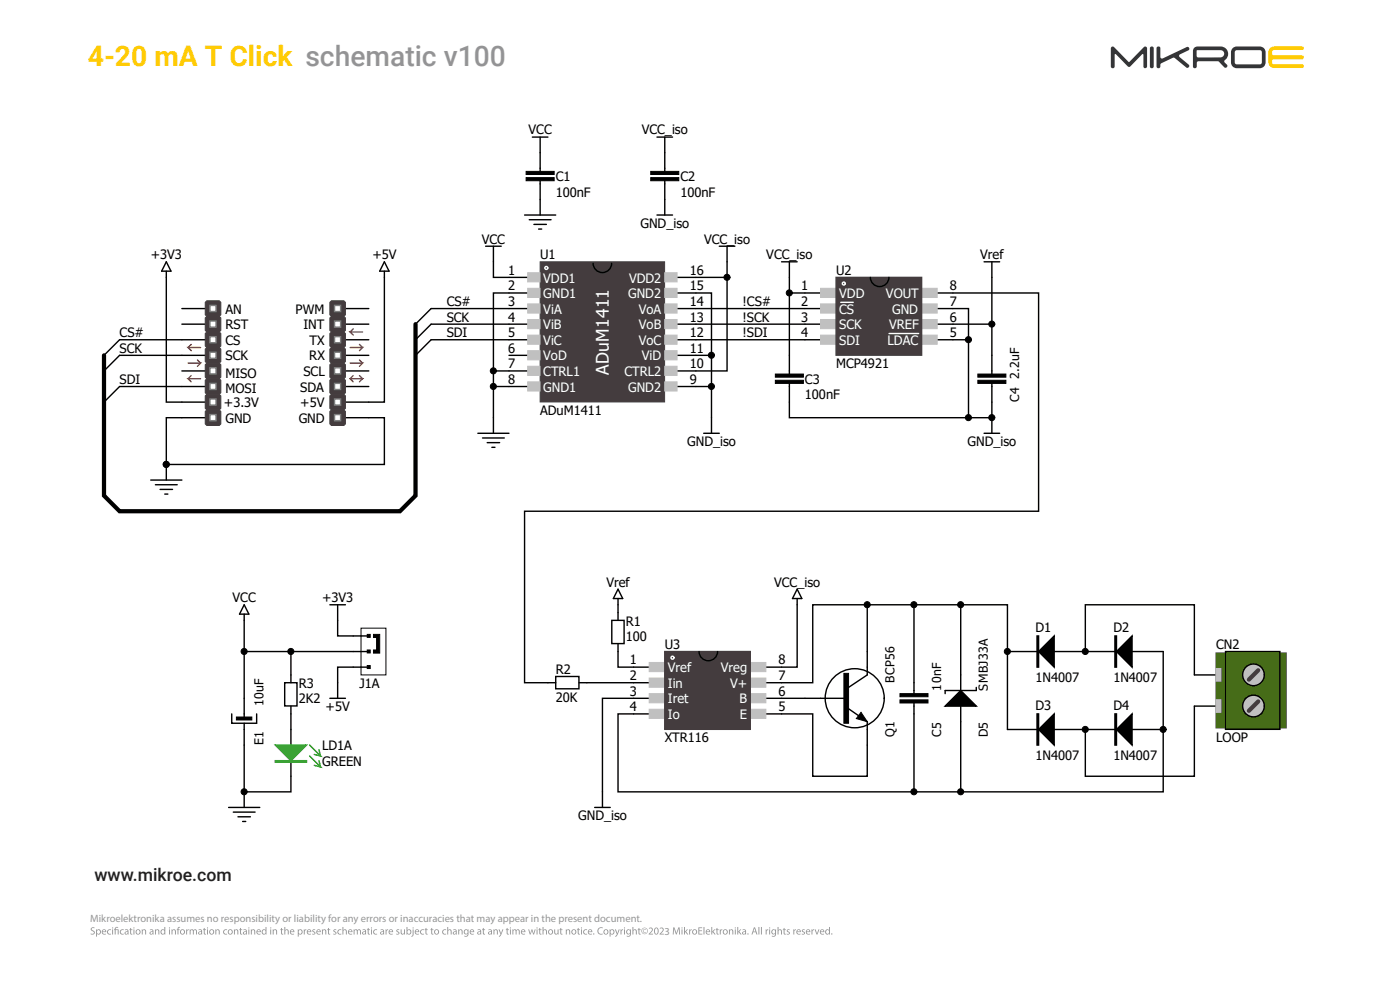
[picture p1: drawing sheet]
<svg xmlns="http://www.w3.org/2000/svg" width="420mm" height="297mm" viewBox="0 0 420 297" stroke-linecap="round" stroke-linejoin="round" font-family="sans-serif">
<!-- layer: Layer 1 -->
<path d="M381 14.4l1.3-.5h8.4a.54 .54 0 0 1 .5 .5 .54 .54 0 0 1-.5 .6h-8.6a.9 .9 0 0 0-.5 .8 .9 .9 0 0 0 .5 .8h8.6a.58 .58 0 0 1 .5 .6 .58 .58 0 0 1-.5 .6h-8.6a.8 .8 0 0 0-.5 .8 .8 .8 0 0 0 .7 .7h8.4a.55 .55 0 0 1 .5 .5 .55 .55 0 0 1-.5 .6h-8.4a1.74 1.74 0 0 1-1.8-1.8v-3.3z" fill-rule="evenodd" fill="#ffcb05"/>
<path d="M359 15.1l7.2-.1a1.09 1.09 0 0 1 1.1 1.1 1.09 1.09 0 0 1-1.1 1.1h-6.9l-.3-.5zM358.4 14.2l-.5 1.1v4.6a.58 .58 0 0 0 .6 .5 .58 .58 0 0 0 .5-.5l.1-1.2 .3-.3 6.3 .1a4 4 0 0 0 2.1 1.8l.4-.5-.4-.7a.72 .72 0 0 1-.5-.6 .72 .72 0 0 1 .5-.7 2.22 2.22 0 0 0 .5-2.5 2.22 2.22 0 0 0-2.1-1.4h-6.9zM347.1 14.1l-.1 5.8a.58 .58 0 0 0 .5 .5 .58 .58 0 0 0 .6-.5v-.7l.3-.2 3.7-1.7 3.8 2.9a.57 .57 0 0 0 .7-.1 .57 .57 0 0 0 0-.7l-2.7-2.3-.2-.4 .3-.4 2.5-1.2a.56 .56 0 0 0 .2-.7 .56 .56 0 0 0-.7-.3l-7.3 3.5-.6-.4v-3l-.5-.3zM345.1 14.1l-.1 5.8a.58 .58 0 0 0 .5 .5 .58 .58 0 0 0 .6-.5v-5.5l-.3-.4zM369.8 14.4l.9-.4 7.2-.1a1.74 1.74 0 0 1 1.8 1.8v3a1.74 1.74 0 0 1-1.8 1.7h-6.8a1.74 1.74 0 0 1-1.8-1.7v-3.4zM370.6 15.2l-.2 .5v3l.3 .5 7.2 .1 .6-.3 .1-3.3-.4-.6-7.1-.1zM333.4 14.1l-.1 .4v5.4a.58 .58 0 0 0 .5 .5 .58 .58 0 0 0 .6-.5v-3.5l.3-.2 3.6 3.7 .4 .2 4.2-3.9 .1 3.7a.55 .55 0 0 0 .6 .5 .55 .55 0 0 0 .5-.5v-5.4l-.3-.5-.6 .1-4.5 4.5-4.5-4.5-.4-.2z" fill-rule="evenodd" fill="#343537"/>
<path d="M249.3 279.9a.2 .2 0 0 1 .4 0 .2 .2 0 0 1-.4 0zM248 278.8l-.1 .2a.55 .55 0 0 0 0 .6 .55 .55 0 0 0 .6 .2l.2-.3a.52 .52 0 0 0-.1-.6 .52 .52 0 0 0-.6-.1zM247.7 278.7l.5-.2 .5 .2v-.9h.3v2.3h-.3v-.3a.74 .74 0 0 1-1.1 0 .74 .74 0 0 1 .1-1.1zM246.4 278.8l-.2 .4h.8l-.1-.4zM246.1 278.7a.67 .67 0 0 1 .9-.1 .67 .67 0 0 1 .3 .8h-1.1a.59 .59 0 0 0 1 .4v.2a.84 .84 0 0 1-1.1-.2 .84 .84 0 0 1 0-1.1zM244.4 278.5h.3l.4 1.3 .4-1.3h.3l-.6 1.6h-.2zM243.4 278.5h.3v.3l.5-.3v.3l-.5 .3v1h-.3zM242.2 278.8l-.2 .4h.8l-.1-.4zM241.9 278.7a.67 .67 0 0 1 .9-.1 .67 .67 0 0 1 .3 .8h-1.1a.59 .59 0 0 0 1 .4v.2a.84 .84 0 0 1-1.1-.2 .84 .84 0 0 1 0-1.1zM240.6 278.7l.5-.2 .3 .1-.6 .3a.69 .69 0 0 1 .4 1.1h-.7l.1-.2 .3 .1 .3-.2-.6-.6zM239.4 278.8l-.2 .4h.8l-.2-.4zM239.1 278.7a.67 .67 0 0 1 .8-.1 .67 .67 0 0 1 .3 .8h-1a.59 .59 0 0 0 .9 .4l.1 .2a.84 .84 0 0 1-1.1-.2 .84 .84 0 0 1 0-1.1zM238 278.5h.2l.1 .3 .5-.3v.3l-.5 .3v1h-.3zM236.1 278.7l.4-.2 .4 .1-.6 .3a.69 .69 0 0 1 .4 1.1h-.7v-.2l.4 .1 .3-.2-.6-.6zM235.1 278.2l.3-.1v.4h.4v.2h-.4v1l.3 .4h-.4l-.2-.3v-1.1h-.3zM233.3 277.8h.3v1a.55 .55 0 0 1 .9 0l.1 1.3h-.3v-1.1l-.4-.3-.3 .3v1.1h-.3zM231.9 278.8l-.2 .2a.57 .57 0 0 0 .4 .9l.4-.4a.51 .51 0 0 0 0-.6 .51 .51 0 0 0-.6-.1zM231.6 278.7l.5-.2 .5 .3v-.3h.2v1.3a.81 .81 0 0 1-.4 .9 .81 .81 0 0 1-.9-.1l.1-.2a.57 .57 0 0 0 .7 .1 .57 .57 0 0 0 .2-.7 .72 .72 0 0 1-1.1 0 .72 .72 0 0 1 .2-1.1zM230.8 278.5h.2v1.6h-.2zM230.8 278h.2v.2h-.2zM229.7 278.5h.2l.1 .3 .5-.3v.3l-.5 .3v1h-.3zM228.3 277.8h.3v2.3h-.3zM227.5 277.8h.3v2.3h-.3zM226.3 278.2l-.3 1h.7zM226.2 277.9h.3l.7 2.2h-.3l-.2-.7h-.7l-.3 .7h-.3zM224.2 279.9a.2 .2 0 0 1 .4 0 .2 .2 0 0 1-.4 0zM223 279.4l-.1 .2a.33 .33 0 0 0 .4 .3 .33 .33 0 0 0 .2-.3v-.3zM222.7 278.6l.5-.1 .5 .2 .1 1.4-.2-.2a.49 .49 0 0 1-.8 .1 .49 .49 0 0 1 .1-.8l.6-.1v-.2l-.3-.2-.4 .1zM221.2 277.8h.3v1.4l.6-.7h.3l-.6 .7 .7 .9h-.4l-.5-.8-.1 .8h-.3zM220.4 278.5h.3v1.6h-.3zM220.5 278h.2v.2h-.2zM218.7 278.5h.2v.3a.57 .57 0 0 1 .7-.3 .57 .57 0 0 1 .4 .7v.9h-.3v-1.1l-.5-.2-.2 .3v1h-.3zM217.1 279.3a.55 .55 0 0 0 1.1 0 .55 .55 0 0 0-1.1 0zM216.8 279.3a.78 .78 0 0 1 1.5 0 .78 .78 0 0 1-1.5 0zM215.9 278.5h.3v.3l.5-.3v.3l-.5 .3v1h-.3zM215 278.2l.2-.1v.4h.4v.2h-.4v1l.4 .4h-.4l-.2-.3v-1.1h-.3zM213.4 277.8h.3v1.4l.6-.7h.3l-.6 .7 .7 .9h-.4l-.5-.8-.1 .8h-.3zM212.2 278.8l-.2 .4h.8l-.2-.4zM211.9 278.7a.67 .67 0 0 1 .8-.1 .67 .67 0 0 1 .3 .8h-1a.59 .59 0 0 0 .9 .4l.1 .2a.84 .84 0 0 1-1.1-.2 .84 .84 0 0 1 0-1.1zM211.1 277.8h.2v2.3h-.2zM209.5 277.9h1.2v.3h-.9v.6h.8v.3h-.8v.7h.9v.3h-1.2zM207.9 279.3a.55 .55 0 0 0 1.1 0 .55 .55 0 0 0-1.1 0zM207.6 279.3a.78 .78 0 0 1 1.5 0 .78 .78 0 0 1-1.5 0zM206.7 278.5h.3v.3l.5-.3v.3l-.5 .3v1h-.3zM205.2 277.8h.3v1.4l.6-.7h.3l-.6 .7 .7 .9h-.3l-.6-.8-.1 .8h-.3zM204.5 278.5h.2v1.6h-.2zM204.5 278h.2v.2h-.2zM202 277.9h.3l.6 1.8 .6-1.8h.4l.1 2.2h-.3v-1.9l-.7 1.9h-.2l-.6-1.9-.1 1.9h-.3zM197.9 278.2a.74 .74 0 0 1 1.2 .1 .74 .74 0 0 1-.4 1.1l-.5 .4h1v.3h-1.3l.8-1a.49 .49 0 0 0 0-.8 .49 .49 0 0 0-.7 .1zM196.7 278.2a.9 .9 0 0 0-.3 .9 .9 .9 0 0 0 .7 .7 .92 .92 0 0 0-.4-1.6zM196.4 278.2a.63 .63 0 0 1 .7-.2 .63 .63 0 0 1 .4 .6 .93 .93 0 0 1 .1 1 .93 .93 0 0 1-1 .4l-.4-1zM194.6 278.2a.74 .74 0 0 1 1.2 .1 .74 .74 0 0 1-.4 1.1l-.4 .4h.9v.3h-1.3l.8-1a.49 .49 0 0 0 .1-.8 .49 .49 0 0 0-.8 .1zM193 278.6l.5-.2 .3 .2a.47 .47 0 0 0-.7 .1 .47 .47 0 0 0 0 .6 .47 .47 0 0 0 .7 .1 .55 .55 0 0 1-.8 0 .55 .55 0 0 1 0-.8zM192.6 279a.83 .83 0 0 0 1.6 0 .83 .83 0 0 0-1.6 0zM192.4 279a.97 .97 0 0 1 1.9 0 .97 .97 0 0 1-1.9 0zM191.5 278.2l.3-.1v.4h.4v.2h-.4v1l.4 .4h-.4l-.2-.3-.1-1.1h-.2zM189.7 277.8h.3v1a.55 .55 0 0 1 1 0v1.3h-.2l-.1-1.1-.3-.3-.4 .3v1.1h-.3zM188.3 278.8l-.1 .2a.57 .57 0 0 0 .4 .9l.4-.4a.51 .51 0 0 0-.1-.6 .51 .51 0 0 0-.6-.1zM188.1 278.7l.4-.2 .5 .3v-.3h.3v1.3a.81 .81 0 0 1-.4 .9 .81 .81 0 0 1-.9-.1v-.2a.57 .57 0 0 0 .7 .1 .57 .57 0 0 0 .3-.7 .72 .72 0 0 1-1.1 0 .72 .72 0 0 1 .2-1.1zM187.2 278.5h.3v1.6h-.3zM187.2 278h.3v.2h-.3zM186.2 278.5h.2v.3l.5-.3v.3l-.4 .3-.1 1h-.2zM184.5 278.5h.3l.4 1.3 .4-1.3h.3l-.7 1.7-.6 .6v-.3l.5-.5zM183.3 278.9l-.1 .2a.48 .48 0 0 0 .2 .7 .48 .48 0 0 0 .6-.2 .55 .55 0 0 0 0-.6 .55 .55 0 0 0-.6-.2zM182.9 278.5h.2v.3a.72 .72 0 0 1 1 0 .72 .72 0 0 1 .1 1 .72 .72 0 0 1-1 .1v.8h-.3zM181.3 279.3a.55 .55 0 0 0 1.1 0 .55 .55 0 0 0-1.1 0zM181 279.3a.78 .78 0 0 1 1.5 0 .78 .78 0 0 1-1.5 0zM179.7 278.1l.9-.2 .2 .1v.2a.88 .88 0 0 0-1.3 .8 .88 .88 0 0 0 1.3 .8v.2a1.12 1.12 0 0 1-1.5-.4 1.12 1.12 0 0 1 .4-1.5zM177.9 279.9a.2 .2 0 0 1 .4 0 .2 .2 0 0 1-.4 0zM176.8 278.8l-.2 .4h.8l-.1-.4zM176.5 278.7a.67 .67 0 0 1 .9-.1 .67 .67 0 0 1 .3 .8h-1.1a.59 .59 0 0 0 1 .4v.2a.84 .84 0 0 1-1.1-.2 .84 .84 0 0 1 0-1.1zM175.2 278.7l.6-.2 .3 .1v.2a.58 .58 0 0 0-.9 .5 .58 .58 0 0 0 .9 .5v.2a.81 .81 0 0 1-1-.2 .81 .81 0 0 1 .1-1.1zM174.3 278.5h.3v1.6h-.3zM174.3 278h.3v.2h-.3zM173.3 278.2l.3-.1v.4h.4v.2h-.4v1l.4 .4h-.4l-.3-.3v-1.1h-.2zM171.7 279.3a.55 .55 0 0 0 1.1 0 .55 .55 0 0 0-1.1 0zM171.3 279.3a.8 .8 0 0 1 1.6 0 .8 .8 0 0 1-1.6 0zM169.7 278.5h.3v.3a.57 .57 0 0 1 .7-.3 .57 .57 0 0 1 .4 .7v.9h-.3l-.1-1.1-.4-.2-.3 .3v1h-.3zM168.1 278.2l.3-.1v.4h.4v.2h-.4v1l.3 .4h-.4l-.2-.3v-1.1h-.3zM166.3 278.5h.2l.1 1.1 .3 .3 .4-.3v-1.1h.3v1.6h-.3v-.3l-.5 .3-.4-.1zM164.7 279.3a.55 .55 0 0 0 1.1 0 .55 .55 0 0 0-1.1 0zM164.4 279.3a.78 .78 0 0 1 1.5 0 .78 .78 0 0 1-1.5 0zM162.8 277.8h.2v1a.55 .55 0 0 1 1 0l.1 1.3h-.3v-1.1l-.4-.3-.3 .3-.1 1.1h-.2zM161.8 278.2l.3-.1v.4h.4v.2h-.4v1l.3 .4h-.4l-.2-.3v-1.1h-.3zM161 278.5h.3v1.6h-.3zM161 278h.2v.2h-.2zM158.5 278.5h.3l.3 1.3 .4-1.3h.2l.4 1.3 .3-1.3h.3l-.5 1.6h-.3l-.3-1.3-.4 1.3h-.3zM156.7 278.8l-.2 .4h.9l-.2-.4zM156.5 278.7a.67 .67 0 0 1 .8-.1 .67 .67 0 0 1 .3 .8h-1.1a.59 .59 0 0 0 1 .4v.2a.84 .84 0 0 1-1.1-.2 .84 .84 0 0 1 .1-1.1zM153.7 278.5h.3v.3a.52 .52 0 0 1 .4-.3 .52 .52 0 0 1 .5 .3l.3-.3 .5 .1 .2 1.5h-.3v-1.2l-.3-.2-.3 .3v1.1h-.3v-1.2l-.3-.2-.4 .3v1.1h-.3zM153 278.5h.3v1.6h-.3zM153 278h.2v.2h-.2zM152 278.2l.3-.1v.4h.4v.2h-.4v1l.4 .4h-.5l-.2-.3v-1.1h-.2zM149.6 278.5h.3l.4 1.3 .4-1.3h.3l-.7 1.7-.6 .6-.1-.3 .5-.5zM148 278.5h.3v.3a.57 .57 0 0 1 .7-.3 .57 .57 0 0 1 .4 .7v.9h-.3l-.1-1.1-.5-.2-.2 .3v1h-.3zM146.8 279.4l-.1 .2a.33 .33 0 0 0 .3 .3 .33 .33 0 0 0 .3-.3v-.3zM146.5 278.6l.5-.1 .5 .2 .1 1.4-.3-.2a.49 .49 0 0 1-.7 .1 .49 .49 0 0 1 0-.8l.7-.1v-.2l-.3-.2-.4 .1zM144.9 278.2l.2-.1v.4h.4v.2h-.4v1l.4 .4h-.4l-.2-.3v-1.1h-.3zM143.5 279.4l-.1 .2a.33 .33 0 0 0 .4 .3 .33 .33 0 0 0 .3-.3v-.3zM143.3 278.6l.5-.1 .4 .2 .2 1.4-.3-.2a.49 .49 0 0 1-.7 .1 .49 .49 0 0 1 0-.8l.7-.1v-.2l-.4-.2-.4 .1zM141.4 278.8l-.2 .4h.8l-.2-.4zM141.1 278.7a.67 .67 0 0 1 .8-.1 .67 .67 0 0 1 .3 .8h-1a.59 .59 0 0 0 .9 .4l.1 .2a.84 .84 0 0 1-1.1-.2 .84 .84 0 0 1 0-1.1zM139.6 278.8l-.1 .2a.57 .57 0 0 0 .4 .9l.4-.4a.51 .51 0 0 0-.1-.6 .51 .51 0 0 0-.6-.1zM139.3 278.7l.5-.2 .5 .3v-.3h.3l-.1 1.3a.81 .81 0 0 1-.3 .9 .81 .81 0 0 1-.9-.1v-.2a.57 .57 0 0 0 .7 .1 .57 .57 0 0 0 .3-.7 .72 .72 0 0 1-1.1 0 .72 .72 0 0 1 .1-1.1zM137.5 278.5h.2v.3a.57 .57 0 0 1 .7-.3 .57 .57 0 0 1 .4 .7v.9h-.3v-1.1l-.5-.2-.2 .3v1h-.3zM136.2 279.4l-.1 .2a.33 .33 0 0 0 .4 .3 .33 .33 0 0 0 .3-.3v-.3zM135.9 278.6l.5-.1 .5 .2 .1 1.4-.2-.2a.49 .49 0 0 1-.8 .1 .49 .49 0 0 1 .1-.8l.6-.1v-.2l-.3-.2-.4 .1zM134.2 277.8h.3v1a.55 .55 0 0 1 .9 0l.1 1.3h-.3v-1.1l-.3-.3-.4 .3v1.1h-.3zM132.9 278.7l.6-.2 .4 .1-.1 .2a.58 .58 0 0 0-.9 .5 .58 .58 0 0 0 .9 .5l.1 .2a.81 .81 0 0 1-1.1-.2 .81 .81 0 0 1 .1-1.1zM130.5 279.3a.55 .55 0 0 0 1.1 0 .55 .55 0 0 0-1.1 0zM130.2 279.3a.78 .78 0 0 1 1.5 0 .78 .78 0 0 1-1.5 0zM129.4 278.2l.2-.1v.4h.4v.2h-.4l.1 1 .3 .4h-.4l-.2-.3v-1.1h-.3zM127.6 278.2l.3-.1v.4h.4v.2h-.4v1l.4 .4h-.4l-.2-.3-.1-1.1h-.2zM126.2 278.7l.6-.2 .4 .1v.2a.58 .58 0 0 0-.9 .5 .58 .58 0 0 0 .9 .5v.2a.81 .81 0 0 1-1-.2 .81 .81 0 0 1 0-1.1zM124.9 278.8l-.2 .4h.8l-.1-.4zM124.6 278.7a.67 .67 0 0 1 .8-.1 .67 .67 0 0 1 .4 .8h-1.1a.59 .59 0 0 0 .9 .4l.1 .2a.84 .84 0 0 1-1.1-.2 .84 .84 0 0 1 0-1.1zM123.8 278h.3v.2h-.3zM123.8 278.5h.3v1.7l-.2 .4-.5 .1 .4-.6zM122.3 278.9l-.1 .2a.52 .52 0 0 0 .1 .6 .52 .52 0 0 0 .6 .1l.2-.2a.55 .55 0 0 0 0-.6 .55 .55 0 0 0-.6-.2zM122 277.8h.2v1a.71 .71 0 0 1 1 0 .71 .71 0 0 1 0 1 .71 .71 0 0 1-1 0v.3h-.3zM120.2 278.5h.3v1.1l.3 .3 .4-.3v-1.1h.3v1.6h-.2l-.1-.3-.5 .3-.3-.1zM118.9 278.7l.5-.2 .4 .1-.7 .3a.69 .69 0 0 1 .5 1.1h-.8l.1-.2 .4 .1 .3-.2-.7-.6zM117 278.8l-.2 .4h.9l-.2-.4zM116.8 278.7a.67 .67 0 0 1 .8-.1 .67 .67 0 0 1 .3 .8h-1.1a.59 .59 0 0 0 1 .4v.2a.84 .84 0 0 1-1.1-.2 .84 .84 0 0 1 .1-1.1zM115.7 278.5h.2v.3l.5-.3v.3l-.4 .3v1h-.3zM114.4 279.4l-.1 .2a.33 .33 0 0 0 .4 .3 .33 .33 0 0 0 .3-.3v-.3zM114.1 278.6l.5-.1 .5 .2 .1 1.4-.2-.2a.49 .49 0 0 1-.8 .1 .49 .49 0 0 1 .1-.8l.6-.1v-.2l-.3-.2-.4 .1zM112.2 278.7l.6-.2 .4 .1-.1 .2a.58 .58 0 0 0-.9 .5 .58 .58 0 0 0 .9 .5v.2a.81 .81 0 0 1-1-.2 .81 .81 0 0 1 .1-1.1zM111.3 278.5h.3v1.6h-.3zM111.3 278h.3v.2h-.3zM110.3 278.2l.3-.1v.4h.4v.2h-.4v1l.4 .4h-.4l-.3-.3v-1.1h-.2zM109 279.4l-.1 .2a.33 .33 0 0 0 .4 .3 .33 .33 0 0 0 .2-.3v-.3zM108.7 278.6l.5-.1 .5 .2 .1 1.4-.2-.2a.49 .49 0 0 1-.8 .1 .49 .49 0 0 1 .1-.8l.6-.1v-.2l-.3-.2-.4 .1zM106.1 278.5h.2v.3a.52 .52 0 0 1 .5-.3 .52 .52 0 0 1 .5 .3l.3-.3 .5 .1 .2 1.5h-.3v-1.2l-.3-.2-.4 .3v1.1h-.2l-.1-1.2-.3-.2-.3 .3v1.1h-.3zM104.9 278.8l-.2 .4h.8l-.2-.4zM104.6 278.7a.67 .67 0 0 1 .8-.1 .67 .67 0 0 1 .3 .8h-1a.59 .59 0 0 0 .9 .4l.1 .2a.84 .84 0 0 1-1.1-.2 .84 .84 0 0 1 0-1.1zM102.7 277.8h.3v1a.55 .55 0 0 1 1 0v1.3h-.2l-.1-1.1-.3-.3-.4 .3v1.1h-.3zM101.4 278.7l.6-.2 .4 .1v.2a.58 .58 0 0 0-.9 .5 .58 .58 0 0 0 .9 .5v.2a.81 .81 0 0 1-1-.2 .81 .81 0 0 1 0-1.1zM100.1 278.7l.4-.2 .4 .1-.6 .3a.69 .69 0 0 1 .4 1.1h-.8l.1-.2 .4 .1 .3-.2-.7-.6zM98.4 278.2l.3-.1v.4h.4v.2h-.4v1l.4 .4h-.5l-.2-.3v-1.1h-.2zM96.6 278.5h.2v.3a.57 .57 0 0 1 .7-.3 .57 .57 0 0 1 .4 .7v.9h-.3v-1.1l-.5-.2-.2 .3v1h-.3zM95.3 278.8l-.1 .4h.8l-.2-.4zM95.1 278.7a.67 .67 0 0 1 .8-.1 .67 .67 0 0 1 .3 .8h-1.1a.59 .59 0 0 0 1 .4v.2a.84 .84 0 0 1-1-.2 .84 .84 0 0 1 0-1.1zM93.7 278.7l.5-.2 .4 .1-.7 .3a.69 .69 0 0 1 .5 1.1h-.8l.1-.2 .4 .1 .3-.2-.7-.6zM92.5 278.8l-.2 .4h.8l-.1-.4zM92.2 278.7a.67 .67 0 0 1 .9-.1 .67 .67 0 0 1 .3 .8h-1.1a.59 .59 0 0 0 1 .4v.2a.84 .84 0 0 1-1.1-.2 .84 .84 0 0 1 0-1.1zM91.1 278.5h.3v.3l.5-.3v.3l-.5 .3v1h-.3zM89.7 278.9l-.1 .2a.48 .48 0 0 0 .2 .7 .48 .48 0 0 0 .7-.2 .55 .55 0 0 0-.1-.6 .55 .55 0 0 0-.5-.2zM89.3 278.5h.3v.3a.72 .72 0 0 1 1 0 .72 .72 0 0 1 0 1 .72 .72 0 0 1-1 .1v.8h-.3zM87.4 278.8l-.2 .4h.8l-.1-.4zM87.1 278.7a.67 .67 0 0 1 .9-.1 .67 .67 0 0 1 .3 .8h-1.1a.59 .59 0 0 0 1 .4v.2a.84 .84 0 0 1-1.1-.2 .84 .84 0 0 1 0-1.1zM85.3 277.8h.3v1a.55 .55 0 0 1 1 0v1.3h-.3v-1.1l-.3-.3-.4 .3v1.1h-.3zM84.3 278.2l.3-.1v.4h.4v.2h-.4v1l.4 .4h-.4l-.3-.3v-1.1h-.2zM81.8 278.5h.3v.3a.57 .57 0 0 1 .7-.3 .57 .57 0 0 1 .3 .7v.9h-.3v-1.1l-.5-.2-.2 .3v1h-.3zM81.1 278.5h.3v1.6h-.3zM81.1 278h.2v.2h-.2zM79 278.8l-.2 .2a.55 .55 0 0 0 0 .6 .55 .55 0 0 0 .6 .2l.3-.3a.52 .52 0 0 0-.1-.6 .52 .52 0 0 0-.6-.1zM78.7 278.7l.5-.2 .5 .2v-.9h.2l.1 2.3h-.3v-.3a.74 .74 0 0 1-1.1 0 .74 .74 0 0 1 .1-1.1zM77.4 278.8l-.2 .4h.8l-.1-.4zM77.1 278.7a.67 .67 0 0 1 .8-.1 .67 .67 0 0 1 .4 .8h-1.1a.59 .59 0 0 0 .9 .4l.1 .2a.84 .84 0 0 1-1.1-.2 .84 .84 0 0 1 0-1.1zM75.2 278.5h.3v.3a.57 .57 0 0 1 .7-.3 .57 .57 0 0 1 .4 .7v.9h-.3v-1.1l-.5-.2-.3 .3v1h-.2zM74.5 278.5h.3v1.6h-.3zM74.5 278h.3v.2h-.3zM73.2 279.4l-.1 .2a.33 .33 0 0 0 .4 .3 .33 .33 0 0 0 .3-.3v-.3zM73 278.6l.5-.1 .5 .2 .1 1.4-.3-.2a.49 .49 0 0 1-.7 .1 .49 .49 0 0 1 0-.8l.7-.1v-.2l-.4-.2-.4 .1zM72 278.2l.3-.1v.4h.4v.2h-.4v1l.4 .4h-.5l-.2-.3v-1.1h-.2zM70.2 278.5h.2v.3a.57 .57 0 0 1 .7-.3 .57 .57 0 0 1 .4 .7v.9h-.3v-1.1l-.5-.2-.2 .3v1h-.3zM68.6 279.3a.55 .55 0 0 0 1.1 0 .55 .55 0 0 0-1.1 0zM68.3 279.3a.78 .78 0 0 1 1.5 0 .78 .78 0 0 1-1.5 0zM67.2 278.7l.6-.2 .3 .1v.2a.58 .58 0 0 0-.9 .5 .58 .58 0 0 0 .9 .5v.2a.81 .81 0 0 1-1-.2 .81 .81 0 0 1 .1-1.1zM64.6 278.5h.2l.1 .3a.57 .57 0 0 1 .6-.3 .57 .57 0 0 1 .4 .7v.9h-.3v-1.1l-.5-.2-.2 .3v1h-.3zM63 279.3a.55 .55 0 0 0 1.1 0 .55 .55 0 0 0-1.1 0zM62.7 279.3a.8 .8 0 0 1 1.6 0 .8 .8 0 0 1-1.6 0zM62.1 278.5h.3v1.6h-.3zM62.1 278h.3v.2h-.3zM61.1 278.2l.3-.1v.4h.4v.2h-.4v1l.4 .4h-.4l-.2-.3-.1-1.1h-.2zM59.8 279.4l-.1 .2a.33 .33 0 0 0 .4 .3 .33 .33 0 0 0 .3-.3v-.3zM59.5 278.6l.5-.1 .5 .2 .2 1.4-.3-.2a.49 .49 0 0 1-.8 .1 .49 .49 0 0 1 .1-.8l.7-.1-.1-.2-.3-.2-.4 .1zM56.9 278.5h.2v.3a.52 .52 0 0 1 .5-.3 .52 .52 0 0 1 .5 .3l.3-.3 .5 .1 .2 1.5h-.3v-1.2l-.3-.2-.3 .3-.1 1.1h-.2l-.1-1.2-.3-.2-.3 .3v1.1h-.3zM55.8 278.5h.3v.3l.5-.3v.3l-.5 .3v1h-.2zM54.3 279.3a.55 .55 0 0 0 1.1 0 .55 .55 0 0 0-1.1 0zM53.9 279.3a.8 .8 0 0 1 1.6 0 .8 .8 0 0 1-1.6 0zM53.4 277.9l.6-.1-.4 .4-.1 .3h.4v.2h-.4v1.4h-.2v-1.4h-.3v-.2h.3zM51.4 278.5h.3v.3a.57 .57 0 0 1 .7-.3 .57 .57 0 0 1 .4 .7v.9h-.3v-1.1l-.5-.2-.3 .3v1h-.2zM50.7 278.5h.3v1.6h-.3zM50.7 278h.3v.2h-.3zM48.6 278.8l-.1 .2a.55 .55 0 0 0 0 .6 .55 .55 0 0 0 .6 .2l.2-.3a.52 .52 0 0 0-.1-.6 .52 .52 0 0 0-.6-.1zM48.3 278.7l.5-.2 .5 .2v-.9h.3v2.3h-.3v-.3a.74 .74 0 0 1-1.1 0 .74 .74 0 0 1 .1-1.1zM46.5 278.5h.2v.3a.57 .57 0 0 1 .7-.3 .57 .57 0 0 1 .4 .7v.9h-.3v-1.1l-.5-.2-.2 .3v1h-.3zM45.2 279.4l-.1 .2a.33 .33 0 0 0 .4 .3 .33 .33 0 0 0 .3-.3v-.3zM45 278.6l.5-.1 .4 .2 .2 1.4-.3-.2a.49 .49 0 0 1-.7 .1 .49 .49 0 0 1 0-.8l.7-.1-.1-.2-.3-.2-.4 .1zM42.5 278.5h.3v.3a.57 .57 0 0 1 .7-.3 .57 .57 0 0 1 .3 .7v.9h-.2l-.1-1.1-.5-.2-.2 .3v1h-.3zM41 279.3a.54 .54 0 0 0 1 0 .54 .54 0 0 0-1 0zM40.6 279.3a.8 .8 0 0 1 1.6 0 .8 .8 0 0 1-1.6 0zM40 278.5h.3v1.6h-.3zM40.1 278h.2v.2h-.2zM39.1 278.2l.2-.1v.4h.4v.2h-.4v1l.4 .4h-.4l-.2-.3v-1.1h-.3zM37.7 279.4l-.1 .2a.33 .33 0 0 0 .4 .3 .33 .33 0 0 0 .3-.3v-.3zM37.5 278.6l.5-.1 .4 .2 .2 1.4-.3-.2a.49 .49 0 0 1-.7 .1 .49 .49 0 0 1 0-.8l.7-.1v-.2l-.4-.2-.4 .1zM36.2 278.7l.6-.2 .4 .1-.1 .2a.58 .58 0 0 0-.9 .5 .58 .58 0 0 0 .9 .5v.2a.81 .81 0 0 1-1-.2 .81 .81 0 0 1 .1-1.1zM34.6 278l.9-.1-.1 .2h-.6l-.1 .4h.9v1.6h-.3v-1.4h-.6v1.4h-.3v-1.4h-.2v-.2h.2zM33.6 278.5h.3v1.6h-.3zM33.7 278h.2v.2h-.2zM32.3 278.7l.6-.2 .4 .1v.2a.58 .58 0 0 0-.9 .5 .58 .58 0 0 0 .9 .5v.2a.81 .81 0 0 1-1-.2 .81 .81 0 0 1 0-1.1zM31 278.8l-.2 .4h.8l-.1-.4zM30.7 278.7a.67 .67 0 0 1 .8-.1 .67 .67 0 0 1 .4 .8h-1.1a.59 .59 0 0 0 .9 .4l.1 .2a.84 .84 0 0 1-1.1-.2 .84 .84 0 0 1 0-1.1zM29.2 278.9l-.1 .2a.48 .48 0 0 0 .2 .7 .48 .48 0 0 0 .6-.2 .55 .55 0 0 0 0-.6 .55 .55 0 0 0-.5-.2zM28.8 278.5h.3v.3a.72 .72 0 0 1 1 0 .72 .72 0 0 1 0 1 .72 .72 0 0 1-1 .1v.8h-.3zM27.4 278.1l1-.1-.1 .2-.8 .1 .2 .4a.74 .74 0 0 1 .7 1.1 .74 .74 0 0 1-1.2 .2v-.3a.46 .46 0 0 0 .8 .1 .46 .46 0 0 0-.2-.7 .6 .6 0 0 1-.5-.4 .6 .6 0 0 1 .1-.6z" fill="#939598"/>
<circle cx="49.9" cy="139.2" r=".91" fill="#000080" stroke="#000080" stroke-width=".3"/>
<g fill="none" stroke="#000" stroke-width=".42">
<path d="M162 45.8v5.6M162 54.2v5.6M197.1 41.1h4.7M199.4 41.1v10.3M199.4 54.2v10.2M49.9 78.5l1.4 2.8h-2.8zM115.3 78.5l1.4 2.8h-2.8zM197.1 64.4h4.7M49.9 81.3v39.2h4.7M115.3 81.3v39.2h-4.7M152.7 92.5h-23.4l-4.6 4.7M152.7 97.2h-23.4l-4.6 4.6"/>
<path d="M208.8 92.5h37.4M208.8 97.2h37.4M241.5 87.8h4.7M266.7 83.1a2.78 2.78 0 0 1-2.8 2.8 2.78 2.78 0 0 1-2.8-2.8M281.2 87.8h4.7M281.2 92.5h4.7M281.2 97.2h4.7M54.6 101.8h-18.7l-4.7 4.7M54.6 106.5h-18.7l-4.7 4.7M54.6 115.8h-18.7l-4.7 4.7M152.7 101.8h-23.4l-4.6 4.7M208.8 101.8h37.4"/>
<path d="M236.8 106.5v5.6M236.8 114.9v5.6M281.2 101.8h4.7M297.6 106.5v5.6M297.6 114.9v5.6M49.9 139.2v4.7M45.2 143.9h9.4M46.6 145.3h6.6M48 146.7h3.8M49.4 148.1h1M302.2 195.3h9.4M311.6 195.3l4.7-4.7v9.3z"/>
<path d="M316.3 195.3h18.6M334.9 195.3l4.7-4.7v9.3zM339.6 195.3h9.4M274.2 204.6v3.3M274.2 210.7v3.3M302.2 218.6h9.4M311.6 218.6l4.7-4.6v9.3zM316.3 218.6h18.6M334.9 218.6l4.7-4.6v9.3zM339.6 218.6h9.4M358.3 202.3h9.4M358.3 211.6h9.4"/>
<path d="M180.7 237.3v4.7M178.4 242h4.7"/>
</g>
<g fill="#000" stroke="#000" stroke-width=".3">
<path d="M157.8 51.4h8.4v.9h-8.4z" fill-rule="evenodd"/>
<path d="M157.8 53.2h8.4v1h-8.4z" fill-rule="evenodd"/>
<path d="M195.2 51.4h8.4v.9h-8.4z" fill-rule="evenodd"/>
<path d="M195.2 53.2h8.4v1h-8.4z" fill-rule="evenodd"/>
<path d="M232.6 112.1h8.4v.9h-8.4z" fill-rule="evenodd"/>
<path d="M232.6 114h8.4v.9h-8.4z" fill-rule="evenodd"/>
<path d="M293.4 112.1h8.4v.9h-8.4z" fill-rule="evenodd"/>
<path d="M293.4 114h8.4v.9h-8.4z" fill-rule="evenodd"/>
<path d="M270 207.9h8.4v.9h-8.4z" fill-rule="evenodd"/>
<path d="M270 209.7h8.4v1h-8.4z" fill-rule="evenodd"/>
</g>
<path d="M124.7 97.2v51.3l-4.7 4.7h-84.1l-4.7-4.7v-42" fill="none" stroke="#000" stroke-width="1.3"/>
<circle cx="49.9" cy="139.2" r=".91" fill="#000" stroke="#000" stroke-width=".3"/>
<g fill="#c0c0c0" stroke="#c0c0c0" stroke-width=".3">
<path d="M246.2 86.4h4.6v2.8h-4.6z"/>
<path d="M246.2 91.1h4.6v2.7h-4.6z"/>
<path d="M246.2 95.7h4.6v2.8h-4.6z"/>
<path d="M246.2 100.4h4.6v2.8h-4.6z"/>
<path d="M276.5 86.4h4.7v2.8h-4.7z"/>
<path d="M276.5 91.1h4.7v2.7h-4.7z"/>
<path d="M276.5 95.7h4.7v2.8h-4.7z"/>
<path d="M276.5 100.4h4.7v2.8h-4.7z"/>
</g>
<path d="M250.8 83.1h25.7v23.3h-25.7z" fill="#443c3e" stroke="#443c3e" stroke-width=".42"/>
<g fill="none" stroke="#fff" stroke-width=".42">
<path d="M252.2 90.6h3.8M266.7 100h8.9"/>
<circle cx="253.1" cy="85" r=".44"/>
</g>
<g fill="#000" stroke="#000" stroke-width=".42">
<path d="M311.1 190.6h.5v9.3h-.5z" fill-rule="evenodd"/>
<path d="M334.5 190.6h.4v9.3h-.4z" fill-rule="evenodd"/>
<path d="M311.1 214h.5v9.3h-.5z" fill-rule="evenodd"/>
<path d="M334.5 214h.4v9.3h-.4z" fill-rule="evenodd"/>
</g>
<path d="M311.6 195.3l4.7-4.7v9.3zM334.9 195.3l4.7-4.7v9.3zM311.6 218.6l4.7-4.6v9.3zM334.9 218.6l4.7-4.6v9.3z" fill="#000"/>
<g fill="#466c18" stroke="#466c18" stroke-width=".42">
<path d="M384 195.7h1.8v22.4h-1.8z"/>
<path d="M364.9 195.7h2.7v22.4h-2.7z"/>
</g>
<path d="M367.7 195.3h16.3v23.3h-16.3z" fill="#466c18" stroke="#000" stroke-width=".42"/>
<g fill="#c0c0c0" stroke="#000" stroke-width=".42">
<circle cx="376" cy="202.3" r="3.2"/>
<circle cx="376" cy="211.6" r="3.2"/>
</g>
<path d="M377.5 210.2l-2.8 2.8M377.5 200.9l-2.8 2.8" fill="none" stroke="#443c3e" stroke-width="1.3"/>
<g fill="#c0c0c0" stroke="#c0c0c0" stroke-width=".42">
<path d="M364.9 200.4h1.3v3.7h-1.3z"/>
<path d="M364.9 209.7h1.3v3.7h-1.3z"/>
</g>
<g fill="none" stroke="#000" stroke-width=".42">
<path d="M234.5 78.5h4.6M236.8 78.5v9.3M295.2 78.5h4.7M297.6 78.5v28M285.9 97.2h11.7M295.2 129.9h4.7M297.6 125.2v4.7M185.4 176.6l1.4 2.8h-2.8zM185.4 179.4v1.8M239.1 179.4v20.5h-4.6M239.1 176.6l1.4 2.8h-2.8zM274.2 181.2v23.4"/>
<path d="M288.2 181.2v21.1M325.6 195.3v-14.1h32.7v21.1M349 195.3v42h-163.6v-23.3h4.7M85.4 204.6h3.7v7h-3.7zM87.3 202.3v2.3M87.3 211.6v2.4M87.3 218.6v4.7M190.1 209.3h-9.4v28M234.5 214h9.3v18.6h16.4v-9.3M234.5 204.6h9.3v-23.4h58.4v37.4M234.5 209.3h7M274.2 214v23.3"/>
<path d="M288.2 216.3v21M358.3 211.6v21h-32.7v-14M87.3 228v4.6"/>
</g>
<path d="M82.6 228h9.3v.4h-9.3z" fill-rule="evenodd" fill="#00bf00" stroke="#00bf00" stroke-width=".42"/>
<path d="M82.6 223.3h9.3l-4.6 4.7z" fill="#00bf00"/>
<path d="M82.6 223.3h9.3l-4.6 4.7zM92.9 226.6l3.3 3.2-1.9-.4M92.9 223.3l3.3 3.3-1.9-.5M95.7 228l.5 1.8M95.7 224.7l.5 1.9" fill="none" stroke="#00bf00" stroke-width=".42"/>
<g fill="none" stroke="#000" stroke-width=".42">
<path d="M159.7 41.1h4.7M162 41.1v4.7M162 59.8v4.6M145.7 73.8h4.7M148 73.8v9.3h10.3M157.4 64.4h9.3M158.8 65.8h6.5M160.2 67.2h3.7M161.6 68.7h.9M183.5 78.9a2.78 2.78 0 0 1-2.8 2.8 2.78 2.78 0 0 1-2.8-2.8M215.8 73.8h4.7M218.1 73.8v9.3"/>
<path d="M54.6 92.5h7M54.6 97.2h7M103.6 92.5h7M103.6 97.2h7M152.7 92.5h5.6M152.7 97.2h5.6M158.3 87.8h-10.3v42.1M203.2 87.8h10.2v42.1M203.2 83.1h14.9M203.2 92.5h5.6M203.2 97.2h5.6M218.1 83.1v28.1h-14.9"/>
<path d="M241.5 87.8h-4.7v18.7M285.9 87.8h25.7v65.4h-154.2v51.4h9.3M285.9 92.5h4.7v32.7h7v-4.7M54.6 101.8h7M54.6 106.5h7M54.6 111.2h7M54.6 115.8h7M103.6 101.8h7M103.6 106.5h7M103.6 111.2h7M103.6 115.8h7M148 111.2h10.3"/>
<path d="M148 115.8h10.3M152.7 101.8h5.6M152.7 106.5h5.6M203.2 101.8h5.6M203.2 106.5h10.2M203.2 115.8h10.2M285.9 101.8h4.7M54.6 120.5h7M54.6 125.2h7M103.6 120.5h7M103.6 125.2h7M143.4 129.9h9.3"/>
<path d="M144.8 131.3h6.5M146.2 132.7h3.7M147.6 134.1h.9M211.1 129.9h4.7M236.8 120.5v4.7h53.8M73.3 184.1v11.2h37.3M73.3 195.3v20.1M73.3 181.2l1.4 2.9h-2.8zM87.3 195.3v7M99 181.2h4.6M101.3 181.2v9.4h9.3M110.6 199.9h-9.3v9.4"/>
<path d="M183.5 185.9h3.7v7h-3.7zM185.4 192.9v7h9.4M185.4 181.2v4.7M215.3 195.3a2.78 2.78 0 0 1-2.8 2.7 2.78 2.78 0 0 1-2.8-2.7M229.8 199.9h4.7M260.2 181.2v21.1l-5.6 3.7M69.5 214v2.8h7.5v-2.8M73.3 216.8v20.5h14v-4.7M87.3 214v4.6M99 209.3h4.6M166.7 202.7h7v3.7h-7zM173.7 204.6h21.1"/>
<path d="M190.1 209.3h4.7M190.1 214h4.7M229.8 209.3h4.7M229.8 204.6h4.7M229.8 214h4.7M241.5 209.3h12.6M254.1 212.1l6.1 4.2v7M283.5 211.6l4.7-4.7 4.7 4.7zM288.2 202.3v4.6M288.2 211.6v4.7M292.9 206v.9h-9.4v1M73.3 237.3v4.7"/>
<path d="M68.6 242h9.3M70 243.4h6.5M71.4 244.8h3.7M72.8 246.2h.9"/>
<circle cx="256.4" cy="209.3" r="8.9"/>
</g>
<path d="M110.2 190.1h.9v.9h-.9zM110.2 194.8h.9v.9h-.9zM110.2 199.5h.9v.9h-.9zM70.9 214.9h4.6v.9h-4.6z" fill="#000" stroke="#000" stroke-width=".3"/>
<g fill="#000">
<path d="M258.3 213.5l1.9 2.8-3.3-.9zM283.5 211.6l4.7-4.7 4.7 4.7z"/>
<path d="M112 190.1h1.9v5.6h-1.9v-.9h1v-3.7h-1z" fill-rule="evenodd"/>
</g>
<path d="M108.3 188.3h7.5v14h-7.5zM112 190.1h1.9v5.6h-1.9v-.9h1v-3.7h-1zM258.3 213.5l1.9 2.8-3.3-.9z" fill="none" stroke="#000" stroke-width=".3"/>
<g fill="#c0c0c0" stroke="#c0c0c0" stroke-width=".3">
<path d="M194.8 198.5h4.6v2.8h-4.6z"/>
<path d="M194.8 203.2h4.6v2.8h-4.6z"/>
<path d="M194.8 207.9h4.6v2.7h-4.6z"/>
<path d="M194.8 212.6h4.6v2.7h-4.6z"/>
<path d="M225.1 198.5h4.7v2.8h-4.7z"/>
<path d="M225.1 203.2h4.7v2.8h-4.7z"/>
<path d="M225.1 207.9h4.7v2.7h-4.7z"/>
<path d="M225.1 212.6h4.7v2.7h-4.7z"/>
<path d="M158.3 81.7h3.7v2.8h-3.7z"/>
<path d="M158.3 86.4h3.7v2.8h-3.7z"/>
<path d="M158.3 91.1h3.7v2.7h-3.7z"/>
<path d="M158.3 95.7h3.7v2.8h-3.7z"/>
<path d="M158.3 100.4h3.7v2.8h-3.7z"/>
<path d="M158.3 105.1h3.7v2.8h-3.7z"/>
<path d="M158.3 109.8h3.7v2.7h-3.7z"/>
<path d="M158.3 114.4h3.7v2.8h-3.7z"/>
<path d="M199.4 81.7h3.7v2.8h-3.7z"/>
<path d="M199.4 86.4h3.7v2.8h-3.7z"/>
<path d="M199.4 91.1h3.7v2.7h-3.7z"/>
<path d="M199.4 95.7h3.7v2.8h-3.7z"/>
<path d="M199.4 100.4h3.7v2.8h-3.7z"/>
<path d="M199.4 105.1h3.7v2.8h-3.7z"/>
<path d="M199.4 109.8h3.7v2.7h-3.7z"/>
<path d="M199.4 114.4h3.7v2.8h-3.7z"/>
</g>
<path d="M199.4 195.3h25.7v23.3h-25.7z" fill="#443c3e" stroke="#443c3e" stroke-width=".42"/>
<g fill="none" stroke="#fff" stroke-width=".42">
<circle cx="163.9" cy="80.3" r=".44"/>
<circle cx="201.7" cy="197.1" r=".44"/>
</g>
<path d="M253.2 201.8h1.4v15h-1.4z" fill-rule="evenodd" fill="#000" stroke="#000" stroke-width=".3"/>
<path d="M162 78.5h37.4v42h-37.4z" fill="#443c3e" stroke="#443c3e" stroke-width=".3"/>
<path d="M62 90.1h3.8l.4 .5v3.7l-.4 .5h-3.8l-.4-.5v-3.7z" fill-rule="evenodd" fill="#443c3e"/>
<path d="M62 90.1h3.8l.4 .5v3.7l-.4 .5h-3.8l-.4-.5v-3.7z" fill="none" stroke="#443c3e" stroke-width=".3"/>
<path d="M61.6 95.3l.4-.5h3.8l.4 .5v3.7l-.4 .5h-3.8l-.4-.5z" fill-rule="evenodd" fill="#443c3e"/>
<path d="M61.6 95.3l.4-.5h3.8l.4 .5v3.7l-.4 .5h-3.8l-.4-.5z" fill="none" stroke="#443c3e" stroke-width=".3"/>
<g fill="#fff" stroke="#808080" stroke-width=".42">
<path d="M63 91.5h1.8v1.9h-1.8z"/>
<path d="M63 96.2h1.8v1.8h-1.8z"/>
</g>
<path d="M62 99.5h3.8l.4 .5v3.7l-.4 .5h-3.8l-.4-.5v-3.7z" fill-rule="evenodd" fill="#443c3e"/>
<path d="M62 99.5h3.8l.4 .5v3.7l-.4 .5h-3.8l-.4-.5v-3.7z" fill="none" stroke="#443c3e" stroke-width=".3"/>
<path d="M61.6 104.6l.4-.4h3.8l.4 .4v3.8l-.4 .4h-3.8l-.4-.4z" fill-rule="evenodd" fill="#443c3e"/>
<path d="M61.6 104.6l.4-.4h3.8l.4 .4v3.8l-.4 .4h-3.8l-.4-.4z" fill="none" stroke="#443c3e" stroke-width=".3"/>
<g fill="#fff" stroke="#808080" stroke-width=".42">
<path d="M63 100.9h1.8v1.8h-1.8z"/>
<path d="M63 105.6h1.8v1.8h-1.8z"/>
</g>
<path d="M61.6 109.3l.4-.5h3.8l.4 .5v3.7l-.4 .5h-3.8l-.4-.5z" fill-rule="evenodd" fill="#443c3e"/>
<path d="M61.6 109.3l.4-.5h3.8l.4 .5v3.7l-.4 .5h-3.8l-.4-.5z" fill="none" stroke="#443c3e" stroke-width=".3"/>
<path d="M62 113.5h3.8l.4 .5v3.7l-.4 .5h-3.8l-.4-.5v-3.7z" fill-rule="evenodd" fill="#443c3e"/>
<path d="M62 113.5h3.8l.4 .5v3.7l-.4 .5h-3.8l-.4-.5v-3.7z" fill="none" stroke="#443c3e" stroke-width=".3"/>
<g fill="#fff" stroke="#808080" stroke-width=".42">
<path d="M63 110.2h1.8v1.9h-1.8z"/>
<path d="M63 114.9h1.8v1.8h-1.8z"/>
</g>
<path d="M61.6 118.6l.4-.4h3.8l.4 .4v3.8l-.4 .4h-3.8l-.4-.4z" fill-rule="evenodd" fill="#443c3e"/>
<path d="M61.6 118.6l.4-.4h3.8l.4 .4v3.8l-.4 .4h-3.8l-.4-.4z" fill="none" stroke="#443c3e" stroke-width=".3"/>
<path d="M61.6 123.3l.4-.5h3.8l.4 .5v3.8l-.4 .4h-3.8l-.4-.4z" fill-rule="evenodd" fill="#443c3e"/>
<path d="M61.6 123.3l.4-.5h3.8l.4 .5v3.8l-.4 .4h-3.8l-.4-.4z" fill="none" stroke="#443c3e" stroke-width=".3"/>
<g fill="#fff" stroke="#808080" stroke-width=".42">
<path d="M63 119.6h1.8v1.8h-1.8z"/>
<path d="M63 124.2h1.8v1.9h-1.8z"/>
</g>
<path d="M99 90.6l.4-.5h3.8l.4 .5v3.7l-.4 .5h-3.8l-.4-.5z" fill-rule="evenodd" fill="#443c3e"/>
<path d="M99 90.6l.4-.5h3.8l.4 .5v3.7l-.4 .5h-3.8l-.4-.5z" fill="none" stroke="#443c3e" stroke-width=".3"/>
<path d="M99 95.3l.4-.5h3.8l.4 .5v3.7l-.4 .5h-3.8l-.4-.5z" fill-rule="evenodd" fill="#443c3e"/>
<path d="M99 95.3l.4-.5h3.8l.4 .5v3.7l-.4 .5h-3.8l-.4-.5z" fill="none" stroke="#443c3e" stroke-width=".3"/>
<g fill="#fff" stroke="#808080" stroke-width=".42">
<path d="M100.4 91.5h1.8v1.9h-1.8z"/>
<path d="M100.4 96.2h1.8v1.8h-1.8z"/>
</g>
<path d="M99 100l.4-.5h3.8l.4 .5v3.7l-.4 .5h-3.8l-.4-.5z" fill-rule="evenodd" fill="#443c3e"/>
<path d="M99 100l.4-.5h3.8l.4 .5v3.7l-.4 .5h-3.8l-.4-.5z" fill="none" stroke="#443c3e" stroke-width=".3"/>
<path d="M99 104.6l.4-.4h3.8l.4 .4v3.8l-.4 .4h-3.8l-.4-.4z" fill-rule="evenodd" fill="#443c3e"/>
<path d="M99 104.6l.4-.4h3.8l.4 .4v3.8l-.4 .4h-3.8l-.4-.4z" fill="none" stroke="#443c3e" stroke-width=".3"/>
<g fill="#fff" stroke="#808080" stroke-width=".42">
<path d="M100.4 100.9h1.8v1.8h-1.8z"/>
<path d="M100.4 105.6h1.8v1.8h-1.8z"/>
</g>
<path d="M99 109.3l.4-.5h3.8l.4 .5v3.7l-.4 .5h-3.8l-.4-.5z" fill-rule="evenodd" fill="#443c3e"/>
<path d="M99 109.3l.4-.5h3.8l.4 .5v3.7l-.4 .5h-3.8l-.4-.5z" fill="none" stroke="#443c3e" stroke-width=".3"/>
<path d="M99 114l.4-.5h3.8l.4 .5v3.7l-.4 .5h-3.8l-.4-.5z" fill-rule="evenodd" fill="#443c3e"/>
<path d="M99 114l.4-.5h3.8l.4 .5v3.7l-.4 .5h-3.8l-.4-.5z" fill="none" stroke="#443c3e" stroke-width=".3"/>
<g fill="#fff" stroke="#808080" stroke-width=".42">
<path d="M100.4 110.2h1.8v1.9h-1.8z"/>
<path d="M100.4 114.9h1.8v1.8h-1.8z"/>
</g>
<path d="M99 118.6l.4-.4h3.8l.4 .4v3.8l-.4 .4h-3.8l-.4-.4z" fill-rule="evenodd" fill="#443c3e"/>
<path d="M99 118.6l.4-.4h3.8l.4 .4v3.8l-.4 .4h-3.8l-.4-.4z" fill="none" stroke="#443c3e" stroke-width=".3"/>
<path d="M99 123.3l.4-.5h3.8l.4 .5v3.8l-.4 .4h-3.8l-.4-.4z" fill-rule="evenodd" fill="#443c3e"/>
<path d="M99 123.3l.4-.5h3.8l.4 .5v3.8l-.4 .4h-3.8l-.4-.4z" fill="none" stroke="#443c3e" stroke-width=".3"/>
<g fill="#fff" stroke="#808080" stroke-width=".42">
<path d="M100.4 119.6h1.8v1.8h-1.8z"/>
<path d="M100.4 124.2h1.8v1.9h-1.8z"/>
</g>
<g fill="none" stroke="#ee0e22" stroke-width=".42">
<path d="M106 98.6l-1 .9M108.8 99.5h-3.8l1 .9M56.4 108.8h3.8l-1 1M57.4 112.6l-1 .9M57.4 103.2l-1 1M59.2 107.9l1 .9M60.2 113.5h-3.8l1 .9M60.2 104.2h-3.8l1 .9M105 104.2h3.8l-1 .9M105 108.8h3.8l-1 1M105 113.5h3.8l-1 .9M105 113.5l1 .9"/>
<path d="M106 112.6l-1 .9M107.8 103.2l1 1M107.8 107.9l1 .9M107.8 112.6l1 .9"/>
</g>
<path d="M54.6 125.2h-4.7v14h65.4v-14h-4.7" fill="none" stroke="#000" stroke-width=".42"/>
<g fill="#000" stroke="#000" stroke-width=".3">
<circle cx="218.1" cy="83.1" r=".91"/>
<circle cx="236.8" cy="87.8" r=".91"/>
<circle cx="297.5" cy="97.1" r=".91"/>
<circle cx="148" cy="115.8" r=".91"/>
<circle cx="148" cy="111.1" r=".91"/>
<circle cx="213.4" cy="106.5" r=".91"/>
<circle cx="213.4" cy="115.8" r=".91"/>
<circle cx="290.5" cy="101.8" r=".91"/>
<circle cx="290.5" cy="125.2" r=".91"/>
<circle cx="297.5" cy="125.2" r=".91"/>
<circle cx="73.2" cy="195.2" r=".91"/>
<circle cx="87.3" cy="195.2" r=".91"/>
<circle cx="260.2" cy="181.2" r=".91"/>
<circle cx="274.2" cy="181.2" r=".91"/>
<circle cx="288.2" cy="181.2" r=".91"/>
<circle cx="302.2" cy="195.2" r=".91"/>
<circle cx="325.6" cy="195.2" r=".91"/>
<circle cx="325.6" cy="218.6" r=".91"/>
<circle cx="348.9" cy="218.6" r=".91"/>
<circle cx="73.2" cy="237.3" r=".91"/>
<circle cx="274.2" cy="237.3" r=".91"/>
<circle cx="288.2" cy="237.3" r=".91"/>
</g>
<text font-size="8.5" fill="#ffcb05" x="26.4" y="19.9">4-20 mA T Click schematic v100</text>
<text font-size="5.3" fill="#231f20" x="28.4" y="264.2">www.mikroe.com</text>
<text font-size="5.2" fill="#fff" x="182.6" y="112.5" transform="rotate(-90 182.6 112.5)">ADuM1411</text>
<g font-size="3.9">
<text x="158.5" y="40.3">VCC</text>
<text x="192.5" y="40.3">VCC_iso</text>
<text x="166.7" y="54.3">C1</text>
<text x="166.7" y="59">100nF</text>
<text x="204.1" y="54.3">C2</text>
<text x="204.1" y="59">100nF</text>
<text x="192.1" y="68.3">GND_iso</text>
<text x="45.2" y="77.7">+3V3</text>
<text x="111.7" y="77.7">+5V</text>
<text x="144.5" y="73">VCC</text>
<text x="162" y="77.7">U1</text>
<text x="211.2" y="73">VCC_iso</text>
<text x="229.9" y="77.7">VCC_iso</text>
<text x="294.1" y="77.7">Vref</text>
<text x="152.5" y="82.3">1</text>
<text x="206.9" y="82.3">16</text>
<text x="250.8" y="82.3">U2</text>
<text x="152.5" y="87">2</text>
<text x="206.9" y="87">15</text>
<text x="240.3" y="87">1</text>
<text x="284.9" y="87">8</text>
<text x="67.6" y="94">AN</text>
<text x="88.7" y="94">PWM</text>
<text x="134" y="91.7">CS#</text>
<text x="152.5" y="91.7">3</text>
<text x="206.9" y="91.7">14</text>
<text x="222.8" y="91.7">!CS#</text>
<text x="240.3" y="91.7">2</text>
<text x="284.9" y="91.7">7</text>
<text x="35.9" y="101">CS#</text>
<text x="67.6" y="98.7">RST</text>
<text x="91" y="98.7">INT</text>
<text x="134" y="101">SDI</text>
<text x="134" y="96.4">SCK</text>
<text x="152.5" y="96.4">4</text>
<text x="152.5" y="101">5</text>
<text x="206.9" y="101">12</text>
<text x="206.9" y="96.4">13</text>
<text x="222.8" y="101">!SDI</text>
<text x="222.8" y="96.4">!SCK</text>
<text x="240.3" y="96.4">3</text>
<text x="240.3" y="101">4</text>
<text x="284.9" y="101">5</text>
<text x="284.9" y="96.4">6</text>
<text x="35.9" y="105.7">SCK</text>
<text x="67.6" y="103.4">CS</text>
<text x="92.9" y="103.4">TX</text>
<text x="152.5" y="105.7">6</text>
<text x="206.9" y="105.7">11</text>
<text x="67.6" y="108">SCK</text>
<text x="67.6" y="113.2">MISO</text>
<text x="91" y="112.7">SCL</text>
<text x="92.8" y="108">RX</text>
<text x="152.5" y="110.4">7</text>
<text x="206.9" y="110.4">10</text>
<text x="250.8" y="110.4">MCP4921</text>
<text x="35.9" y="115">SDI</text>
<text x="67.6" y="117.9">MOSI</text>
<text x="90.1" y="117.4">SDA</text>
<text x="152.5" y="115">8</text>
<text x="206.9" y="115">9</text>
<text x="241.5" y="115">C3</text>
<text x="241.5" y="119.7">100nF</text>
<text x="67.2" y="122.1">+3.3V</text>
<text x="90.1" y="122.1">+5V</text>
<text x="162" y="124.4">ADuM1411</text>
<text x="67.6" y="126.7">GND</text>
<text x="89.6" y="126.7">GND</text>
<text x="206.2" y="133.7">GND_iso</text>
<text x="290.3" y="133.7">GND_iso</text>
<text x="181.9" y="175.8">Vref</text>
<text x="232.2" y="175.8">VCC_iso</text>
<text x="69.8" y="180.5">VCC</text>
<text x="96.6" y="180.5">+3V3</text>
<text x="187.7" y="187.5">R1</text>
<text x="310.6" y="189.3">D1</text>
<text x="334" y="189.3">D2</text>
<text x="187.7" y="192.1">100</text>
<text x="199.4" y="194.5">U3</text>
<text x="364.9" y="194.5">CN2</text>
<text x="166.7" y="201.9">R2</text>
<text x="188.9" y="199.1">1</text>
<text x="188.9" y="203.8">2</text>
<text x="233.5" y="203.8">7</text>
<text x="233.5" y="199.1">8</text>
<text x="89.6" y="206.2">R3</text>
<text x="107.8" y="206.2">J1A</text>
<text x="188.9" y="208.5">3</text>
<text x="233.5" y="208.5">6</text>
<text x="310.6" y="204.3">1N4007</text>
<text x="334" y="204.3">1N4007</text>
<text x="89.6" y="210.8">2K2</text>
<text x="97.7" y="213.2">+5V</text>
<text x="166.7" y="210.5">20K</text>
<text x="188.9" y="213.2">4</text>
<text x="233.5" y="213.2">5</text>
<text x="310.6" y="212.7">D3</text>
<text x="334" y="212.7">D4</text>
<text x="96.6" y="224.8">LD1A</text>
<text x="199.4" y="222.5">XTR116</text>
<text x="310.6" y="227.6">1N4007</text>
<text x="334" y="227.6">1N4007</text>
<text x="364.9" y="222.5">LOOP</text>
<text x="96.6" y="229.5">GREEN</text>
<text x="173.4" y="245.9">GND_iso</text>
</g>
<g font-size="3.9" fill="#fff">
<text x="163" y="84.7">VDD1</text>
<text x="163" y="89.3">GND1</text>
<text x="188.5" y="89.4">GND2</text>
<text x="188.7" y="84.7">VDD2</text>
<text x="251.8" y="89.3">VDD</text>
<text x="265.8" y="89.3">VOUT</text>
<text x="163" y="94">ViA</text>
<text x="191.6" y="94">VoA</text>
<text x="251.8" y="94">CS</text>
<text x="267.7" y="94">GND</text>
<text x="163" y="98.7">ViB</text>
<text x="191.7" y="98.7">VoB</text>
<text x="251.8" y="98.7">SCK</text>
<text x="266.7" y="98.7">VREF</text>
<text x="163" y="103.4">ViC</text>
<text x="191.6" y="103.4">VoC</text>
<text x="251.8" y="103.4">SDI</text>
<text x="266.3" y="103.4">LDAC</text>
<text x="163" y="108">VoD</text>
<text x="163" y="112.7">CTRL1</text>
<text x="187.3" y="112.7">CTRL2</text>
<text x="192.6" y="108">ViD</text>
<text x="163" y="117.4">GND1</text>
<text x="188.5" y="117.4">GND2</text>
<text x="200.4" y="201.5">Vref</text>
<text x="216.2" y="201.5">Vreg</text>
<text x="200.4" y="206.2">Iin</text>
<text x="219" y="206.2">V+</text>
<text x="200.4" y="210.8">Iret</text>
<text x="200.4" y="215.5">Io</text>
<text x="221.9" y="210.8">B</text>
<text x="222" y="215.5">E</text>
</g>
<g font-size="3.7">
<text x="305.7" y="113.5" transform="rotate(-90 305.7 113.5)">2.2uF</text>
<text x="305.7" y="120.5" transform="rotate(-90 305.7 120.5)">C4</text>
<text x="268.4" y="204.6" transform="rotate(-90 268.4 204.6)">BCP56</text>
<text x="282.4" y="206.9" transform="rotate(-90 282.4 206.9)">10nF</text>
<text x="296.4" y="206.9" transform="rotate(-90 296.4 206.9)">SMBJ33A</text>
<text x="79.1" y="211.6" transform="rotate(-90 79.1 211.6)">10uF</text>
<text x="268.4" y="221" transform="rotate(-90 268.4 221)">Q1</text>
<text x="282.4" y="221" transform="rotate(-90 282.4 221)">C5</text>
<text x="296.4" y="221" transform="rotate(-90 296.4 221)">D5</text>
<text x="79.1" y="223.3" transform="rotate(-90 79.1 223.3)">E1</text>
</g>
<g font-size="3.2" fill="#939598">
<text x="27" y="276.3">Mikroelektronika assumes no responsibility or liability for any errors or inaccuracies that may appear in the present document.</text>
<text x="199.3" y="280.1">3</text>
</g>
</svg>
